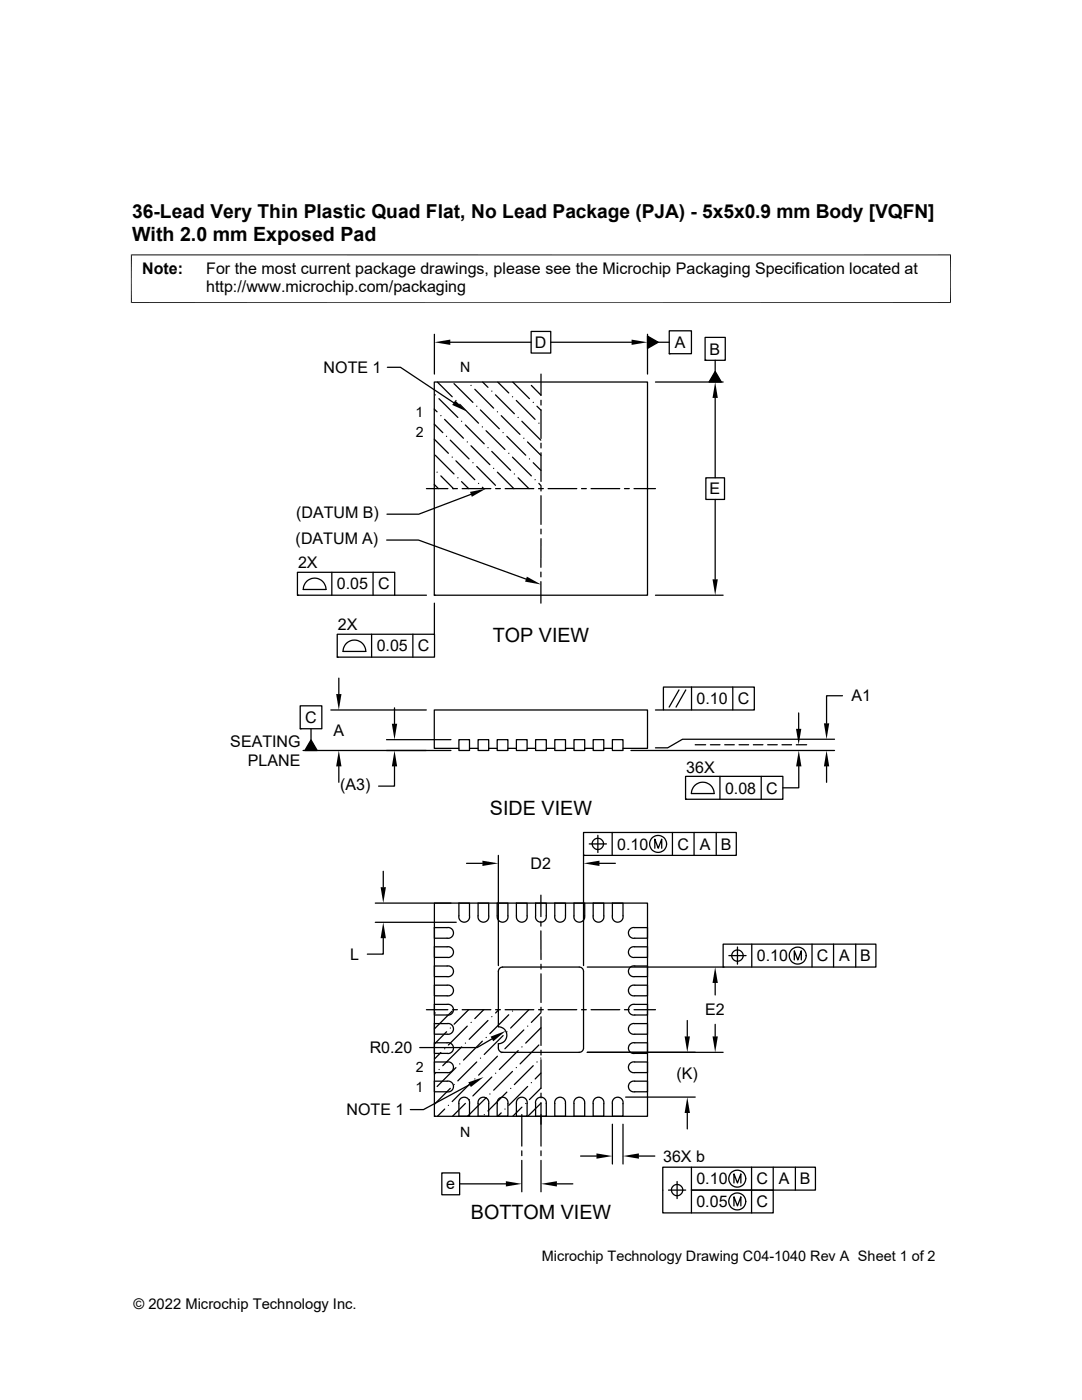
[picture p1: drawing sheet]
<svg xmlns="http://www.w3.org/2000/svg" width="216mm" height="279mm" viewBox="0 0 216 279" stroke-linecap="round" stroke-linejoin="round" font-family="sans-serif">
<g fill="none" stroke="#000" stroke-width=".25">
<path d="M77.3 73.3h2.6l10.6 7.1M86.7 76.2h42.5v42.6h-42.5zM86.7 66.7v8M86.8 78.8h.1M87.3 76.2l2.9 3M87.6 79.6l3.8 3.7M89.9 68.3h16.1M90.6 76.6l3.8 3.7M91 79.9h.1M94 76.9h.1M94.7 77.7l3.8 3.7M96.3 76.2l1.1 1.1"/>
<path d="M98.1 78.1h.1M98.9 78.8l3.7 3.8M99.3 76.2l2.2 2.2M102.3 79.2h.1M102.3 76.2l3.3 3.4M103 79.9l3.8 3.8M106 66.1h3.9v4.4h-3.9zM106 76.9l1.9 1.9M107.9 74.7v4.2M107.9 79.9v.9M109.9 68.3h16.1M129.2 67.1l2.1 1.2-2.1 1.2z"/>
<path d="M129.2 66.7v8M130.8 76.2h13.5M131.3 68.3h2.2M133.5 66h4.5v4.6h-4.5zM133.5 70.6h.1M140.7 67.3h4v4.6h-4zM140.7 71.9h.1M142.7 74.1l1.2 2.1h-2.4zM142.7 71.9v2.2M142.7 79.4v16M85.1 97.5h4.3M86.7 84.6l1.6 1.7"/>
<path d="M86.7 81.6l.5 .6M86.7 87.7l2.8 2.8M86.7 96.7l.8 .8M86.8 90.8l3.8 3.8M87.2 94.2h.1M88 83h.1M88 95l2.5 2.5M88.7 83.7l3.8 3.8M89.1 87.1h.1M89.9 87.8l3.7 3.8M90.2 91.2h.1M90.3 97.5h1"/>
<path d="M91 92l3.7 3.7M91.4 95.4h.1M91.7 80.7l3.8 3.8M92.1 84.1h.1M92.1 96.1l1.4 1.4M92.2 97.5h5.7M92.9 84.8l3.7 3.8M93.2 88.2h.1M94 89l3.7 3.7M94 98.7l-10.4 3.9h-6.4M94.4 92.4h.1M95.1 81.1h.1"/>
<path d="M95.1 93.1l3.8 3.8M95.5 96.5h.1M95.9 81.8l3.7 3.8M96.2 85.2h.1M96.2 97.2l.3 .3M97 86l3.8 3.7M97.4 89.3h.1M98.1 90.1l3.8 3.8M98.5 93.5h.1M98.9 97.5h.9M99.3 82.2h.1M99.3 94.2l3.2 3.3"/>
<path d="M100 83l3.8 3.7M100.4 86.3h.1M100.8 97.5h5.7M101.1 87.1l3.8 3.7M101.5 90.5h.1M102.3 91.2l3.7 3.8M102.6 94.6h.1M103.4 83.3h.1M103.4 95.4l2.1 2.1M104.1 84.1l3.8 3.7M104.5 87.5h.1M105.3 88.2l2.6 2.7"/>
<path d="M105.6 91.6h.1M106.4 80.3h.1M106.4 92.4l1.5 1.5M106.8 95.7h.1M107.1 81.1l.8 .8M107.5 97.5h.9M107.5 84.5h.1M107.5 96.5l.4 .4M107.9 81.8v5.7M107.9 88.5v.9M107.9 90.4v5.7M107.9 97v1"/>
<path d="M107.9 98.9v5.7M109.4 97.5h5.7M116 97.5h1M117.9 97.5h5.8M124.6 97.5h1M126.5 97.5h4.3M140.8 95.4h3.8v4.3h-3.8zM142.7 99.7v15.9M59.4 114.2h19.4v4.6h-19.4zM59.4 118.8h.1M61.3 115.9a2.27 2.27 0 0 1 2.4-.3 2.27 2.27 0 0 1 1.3 2h-4.5l.2-.9zM66.2 114.2v4.6"/>
<path d="M74.4 114.2v4.6M77.2 107.8h6.3l21.5 7.8M78.7 118.8h6.4M86.7 118.8h.1M107.9 114.2v.9M107.9 116.1v4.3M107.9 105.6v1M107.9 107.5v5.7M130.8 118.8h13.5M67.3 126.6h19.4v4.5h-19.4zM67.3 131.1h.1M67.6 135.3v3.2"/>
<path d="M69.2 128.3a2.27 2.27 0 0 1 2.5-.3 2.27 2.27 0 0 1 1.3 2h-4.5l.2-.9zM74.1 126.6v4.5M82.4 126.6v4.5M86.7 120.4v6.2M132.4 137.1h18.1v4.6h-18.1zM135.5 137.7l-2 3.4M136.8 137.7l-1.9 3.4M138 137.1v4.6M146.2 137.1v4.6M168.1 138.9h-3.2v5.5M59.9 140.9h4.3v4.5h-4.3zM59.9 145.4h.1"/>
<path d="M62.1 145.4v2.3M62.1 147.7l1.2 2.1h-2.5zM66 141.7h19.1M67.6 153v3.1M77.1 147.6h12.9M78.7 153v3.9h-3.2M78.7 141.3v3.1M90 149.8h-29.5M91.6 149.4h-4.9v-7.7h42.5v7.7h-4.9M91.6 147.6h2.1v2.2h-2.1zM93.7 149.4h1.7M95.4 147.6h2.1v2.2h-2.1z"/>
<path d="M97.5 149.4h1.7M99.2 147.6h2.1v2.2h-2.1zM101.3 149.4h1.7M103 147.6h2.2v2.2h-2.2zM105.2 149.4h1.7M106.9 147.6h2.1v2.2h-2.1zM109 149.4h1.7M110.7 147.6h2.1v2.2h-2.1zM112.8 149.4h1.7M114.5 147.6h2.2v2.2h-2.2zM116.7 149.4h1.7M118.4 147.6h2.1v2.2h-2.1z"/>
<path d="M120.5 149.4h1.7M122.2 147.6h2.1v2.2h-2.1zM125.9 149.8h40.6M130.8 141.7h1.6M136.8 154.9h19.4v4.6h-19.4zM136.8 159.5h.1M137.9 158.4h4.6M138 158.4a2.26 2.26 0 0 1 2.2-2.3 2.26 2.26 0 0 1 2.3 2.3M138.7 148.6h2.1M141.8 148.6h1.9M143.7 154.9v4.6M144.6 148.6h1.9"/>
<path d="M147.5 148.6h1.9M150.3 148.6h1.9M151.9 154.9v4.6M153.2 148.6h1.9M156 148.6h1.9M158.9 148.6h2.1M159.4 142.3v3.2M159.4 153v4.2h-3.2M164.9 153v3.1M166.5 147.5h-30.3l-3 1.7h-2.4M76.5 173.9v3.2M93.1 172.3h3.2"/>
<path d="M99.4 170.7v22M107.9 178.6v4.3M116.4 170.7v22M116.4 166.1h30.5v4.6h-30.5zM116.4 170.7h.1M117.6 168.4h3.4M119.3 166.7v3.4M119.6 172.3h3.2M122.2 166.1v4.6M130.7 169.3v-1.8l.6 1.8 .7-1.8v1.8M134.2 166.1v4.6M138.5 166.1v4.6"/>
<path d="M142.9 166.1v4.6M74.9 184.1h16.1M74.9 180.2h15.1M76.5 187.2v3.2h-3.2M86.7 180.2h42.5v42.6h-42.5zM86.7 189h2.5a1.08 1.08 0 0 1 1.3 1 1.08 1.08 0 0 1-1.3 1.1h-2.5zM86.7 192.8h2.5a1.08 1.08 0 0 1 1.3 1 1.08 1.08 0 0 1-1.3 1.1h-2.5zM86.7 196.6h2.5a1.08 1.08 0 0 1 1.3 1.1 1.08 1.08 0 0 1-1.3 1h-2.5zM86.7 185.1h2.5a1.08 1.08 0 0 1 1.3 1.1 1.08 1.08 0 0 1-1.3 1h-2.5zM91.6 180.2h2.1v2.6a1.08 1.08 0 0 1-1.1 1.2 1.08 1.08 0 0 1-1-1.2zM95.4 180.2h2.1v2.6a1.08 1.08 0 0 1-1 1.2 1.08 1.08 0 0 1-1.1-1.2zM99.2 180.2h2.1v2.6a1.08 1.08 0 0 1-1 1.2 1.08 1.08 0 0 1-1.1-1.2z"/>
<path d="M99.7 193.3l.6-.3h15.3a.87 .87 0 0 1 .8 .8v15.4a.87 .87 0 0 1-.8 .8h-15.3a.87 .87 0 0 1-.9-.8v-.9a1.69 1.69 0 0 0 1.7-1.7 1.69 1.69 0 0 0-1.7-1.7v-11.1zM103 180.2h2.2v2.6a1.08 1.08 0 0 1-1.1 1.2 1.08 1.08 0 0 1-1-1.2zM106.9 180.2h2.1v2.6a1.08 1.08 0 0 1-1.1 1.2 1.08 1.08 0 0 1-1-1.2zM107.9 185.8v5.7M107.9 183.9v.9M107.9 192.4v1M107.9 194.4v5.7M110.7 180.2h2.1v2.6a1.08 1.08 0 0 1-1 1.2 1.08 1.08 0 0 1-1.1-1.2zM116.7 182.8v-2.6h-2.2v2.6a1.08 1.08 0 0 0 1.1 1.2 1.08 1.08 0 0 0 1-1.2M117.2 193h27.1M118.4 180.2h2.1v2.6a1.08 1.08 0 0 1-1.1 1.2 1.08 1.08 0 0 1-1-1.2zM122.2 180.2h2.1v2.6a1.08 1.08 0 0 1-1 1.2 1.08 1.08 0 0 1-1.1-1.2z"/>
<path d="M125.7 185.4l.7-.3h2.8v2.1h-2.5a1.07 1.07 0 0 1-1.2-.5 1.07 1.07 0 0 1 .2-1.3zM125.7 189.3l.7-.4 2.8 .1v2.1h-2.5a1.07 1.07 0 0 1-1.2-.6 1.07 1.07 0 0 1 .2-1.2zM125.7 193.1l.7-.3h2.8v2.1h-2.5a1.07 1.07 0 0 1-1.2-.6 1.07 1.07 0 0 1 .2-1.2zM125.7 196.9l.7-.3h2.8v2.1h-2.5a1.07 1.07 0 0 1-1.2-.5 1.07 1.07 0 0 1 .2-1.3zM142.7 196.2v2.4M144.3 188.4h30.5v4.6h-30.5zM144.3 193h.1M145.4 190.7h3.5M147.2 189v3.4M150 188.4v4.6M158.5 191.6v-1.8l.7 1.8 .7-1.8v1.8M162 188.4v4.6"/>
<path d="M166.3 188.4v4.6M170.8 188.4v4.6M85.1 201.5h4.3M86.7 200.4h2.5a1.08 1.08 0 0 1 1.3 1.1 1.08 1.08 0 0 1-1.3 1.1h-2.5zM86.7 204.3h2.5a1.08 1.08 0 0 1 1.3 1 1.08 1.08 0 0 1-1.3 1.1h-2.5zM86.7 208.1h2.5a1.08 1.08 0 0 1 1.3 1.1 1.08 1.08 0 0 1-1.3 1h-2.5zM86.7 211.9h2.5a1.08 1.08 0 0 1 1.3 1.1 1.08 1.08 0 0 1-1.3 1.1h-2.5zM86.7 215.8h2.5a1.08 1.08 0 0 1 1.3 1 1.08 1.08 0 0 1-1.3 1.1h-2.5zM86.8 202.2h.1M86.8 214.2l-.1 .2M87.6 213.4h.1M88 210.1l-1.3 1.3"/>
<path d="M88.7 209.3h.1M89.1 205.9l-2.4 2.5M89.9 205.2h.1M89.9 217.2l-3.2 3.2M90.2 201.8l-3.5 3.5M90.3 201.5h1M90.6 216.5h.1M91 213.1l-3.8 3.7M91.7 212.3h.1M91.9 219.3a1.08 1.08 0 0 1 1.2-.2 1.08 1.08 0 0 1 .6 1.1v2.6h-2.1l-.1-2.8zM92.1 208.9l-3.8 3.8M92.2 201.5h5.7"/>
<path d="M92.9 208.2h.1M93.2 204.8l-3.7 3.8M93.5 201.5l-2.9 2.9M93.6 219.5h.1M93.7 216.5l-9.2 4.9h-2.6M94 204h.1M94 216.1l-3.8 3.7M94.7 215.3h.1M95.1 211.9l-3.7 3.8M95.7 219.3a1.08 1.08 0 0 1 1.3-.2 1.08 1.08 0 0 1 .5 1.1v2.6h-2.1v-2.8zM95.9 211.2h.1M96.2 207.8l-3.7 3.8"/>
<path d="M96.5 201.5l-1.8 1.8M97 207.1h.1M97 219.1l-3.7 3.7M97.4 203.7l-3.8 3.7M97.7 218.3h.1M98.1 202.9h.1M98.1 214.9l-3.7 3.8M98.1 207.3l-2.9 1.8h-11.4M98.9 214.2h.1M98.9 201.5h.9M99.3 210.8l-3.8 3.8M99.5 201.5l-.6 .7"/>
<path d="M99.5 219.3a1.08 1.08 0 0 1 1.3-.2 1.08 1.08 0 0 1 .5 1.1v2.6h-2.1v-2.8zM100 210.1h.1M100.4 206.7l-3.8 3.7M100.8 201.5h5.7M101.1 205.9h.1M101.1 218l-3.7 3.7M101.5 202.5l-3.8 3.8M101.9 217.2h.1M102.3 201.8h.1M102.3 213.8l-3.8 3.8M103 213.1h.1M103.4 219.3a1.08 1.08 0 0 1 1.2-.2 1.08 1.08 0 0 1 .6 1.1v2.6h-2.2v-2.8z"/>
<path d="M103.4 209.7l-3.8 3.7M104.1 208.9h.1M104.5 205.5l-3.7 3.8M105.3 204.8h.1M105.3 216.8l-3.8 3.8M105.5 201.5l-3.6 3.7M106 216.1h.1M106.4 212.7l-3.8 3.8M107.1 211.9h.1M107.2 219.3a1.09 1.09 0 0 1 1.2-.2 1.09 1.09 0 0 1 .6 1.1v2.6h-2.1l-.1-2.8zM107.5 201.5h.9M107.5 208.6l-3.7 3.7"/>
<path d="M107.9 202.1l-1.9 1.9M107.9 205.1l-3 3.1M107.9 211.2h.1M107.9 214.2l-1.1 1.1M107.9 217.2l-2.3 2.3M107.9 201v1M107.9 202.9v5.7M107.9 209.6v.9M107.9 211.5v5.7M107.9 218.2v.9M109.4 201.5h5.7M111 219.3a1.09 1.09 0 0 1 1.3-.2 1.09 1.09 0 0 1 .5 1.1v2.6h-2.1v-2.8z"/>
<path d="M116 201.5h1M117.2 210h27.1M117.9 201.5h5.8M118.7 219.3a1.08 1.08 0 0 1 1.2-.2 1.08 1.08 0 0 1 .6 1.1v2.6h-2.1l-.1-2.8zM122.5 219.3a1.08 1.08 0 0 1 1.2-.2 1.08 1.08 0 0 1 .6 1.1v2.6h-2.1v-2.8zM124.6 201.5h1M124.8 218.9h13.9M125.7 200.7l.7-.3h2.8v2.2h-2.5a1.07 1.07 0 0 1-1.2-.6 1.07 1.07 0 0 1 .2-1.3zM125.7 204.6l.7-.3h2.8v2.1h-2.5a1.07 1.07 0 0 1-1.2-.6 1.07 1.07 0 0 1 .2-1.2zM125.7 208.4l.7-.3h2.8v2.1h-2.5a1.07 1.07 0 0 1-1.2-.5 1.07 1.07 0 0 1 .2-1.3zM125.7 212.2l.7-.3h2.8v2.2h-2.5a1.07 1.07 0 0 1-1.2-.6 1.07 1.07 0 0 1 .2-1.3zM125.7 216.1l.7-.3h2.8v2.1h-2.5a1.07 1.07 0 0 1-1.2-.6 1.07 1.07 0 0 1 .2-1.2z"/>
<path d="M126.5 201.5h4.3M137.1 203.7v3.1M142.7 204.4v2.4M86.7 222.8h.1M88.2 234.1h3.5v4.3h-3.5zM88.7 221.3l-1.4 1.5M89.5 220.6h.1M91.7 236.3h9.2M92.9 220.2l-2.6 2.6M96.6 222.5h.1M100 222.1l-.7 .7M100.8 221.3h.1"/>
<path d="M104.1 222.4v6.3M104.1 229.7v.9M104.1 231.6v6.2M104.1 221l-1.8 1.8M104.9 220.2h.1M107.9 220.2l-2.6 2.6M107.9 220.1v8.6M107.9 229.7v.9M107.9 231.6v6.2M111.1 236.3h3.2M115.8 230.7h3.2M116.7 220.2v2.6h-2.2v-2.6a1.08 1.08 0 0 1 1.1-1.2 1.08 1.08 0 0 1 1 1.2"/>
<path d="M122.2 224.4v7.9M124.3 224.4v7.9M127.5 230.7h3.2M133.4 237.5h3.4M134 237.5a1.14 1.14 0 0 1 1.5-1.1 1.14 1.14 0 0 1 .4 1.8 1.14 1.14 0 0 1-1.8-.3l-.1-.4M135.1 235.8v3.4M137.1 222.1v3.2M138 232.9v4.6h16.3v4.6h-22.1v-9.2h30.5v4.6h-24.7v4.6M146.5 236.1v-1.8l.7 1.8 .6-1.8v1.8M150 232.9v9.2M154.3 232.9v4.6M158.7 232.9v4.6"/>
<path d="M146.5 240.7v-1.9l.7 1.9 .6-1.9v1.9"/>
<circle cx="119.3" cy="168.4" r="1.13"/>
<circle cx="131.3" cy="168.4" r="1.69"/>
<circle cx="147.2" cy="190.7" r="1.13"/>
<circle cx="159.2" cy="190.7" r="1.69"/>
<circle cx="147.1" cy="239.8" r="1.69"/>
<circle cx="147.1" cy="235.2" r="1.69"/>
</g>
<g fill="#000">
<path d="M86.7 68.3l3.2-.5v1zM90.8 79.9l2.4 2.2-3-1.3zM126 67.8l3.2 .5-3.2 .5zM129.2 67.1l2.1 1.2-2.1 1.2zM142.7 76.2l.5 3.2h-1zM142.7 74.1l1.2 2.1h-2.4zM93.8 98.2l3.1-.7-2.8 1.6zM105.1 115.1l2.8 1.5-3.1-.5zM142.2 115.6h1l-.5 3.2zM67.1 138.5h1l-.5 3.2zM62.1 147.7l1.2 2.1h-2.5zM67.6 149.8l.5 3.2h-1z"/>
<path d="M78.2 144.4h1l-.5 3.2zM78.7 149.8l.5 3.2h-1zM158.8 145.5h1.1l-.5 3.1zM159.4 149.8l.5 3.2h-1zM164.9 149.8l.6 3.2h-1.1zM164.4 144.4h1.1l-.6 3.1zM75.9 177.1h1.1l-.5 3.1zM96.3 171.8l3.1 .5-3.1 .5zM116.4 172.3l3.2-.5v1zM76.5 184.1l.5 3.1h-1.1zM142.7 193l.5 3.2h-1zM93.5 216l3-1.1-2.5 2z"/>
<path d="M97.9 206.9l3-1.2-2.5 2.1zM136.6 206.8h1.1l-.6 3.2zM142.2 206.8h1l-.5 3.2zM100.9 235.7l3.2 .6-3.2 .5zM107.9 236.3l3.2-.6v1.1zM119 230.2l3.2 .5-3.2 .5zM124.3 230.7l3.2-.5v1zM137.1 218.9l.6 3.2h-1.1z"/>
</g>
<path d="M26.1 50.9h163.7M26.2 50.8v9.7M189.7 50.8v9.7M26.1 60.4h163.7" fill="none" stroke="#000" stroke-width=".2"/>
<g font-size="3.9">
<text x="26.4" y="48">With 2.0 mm Exposed Pad</text>
<text x="98.3" y="128.1">TOP VIEW</text>
<text x="97.8" y="162.6">SIDE VIEW</text>
<text x="93.9" y="243.2">BOTTOM VIEW</text>
</g>
<text font-size="3.8" x="26.4" y="43.5">36-Lead Very Thin Plastic Quad Flat, No Lead Package (PJA) - 5x5x0.9 mm Body [VQFN]</text>
<g font-size="3.2">
<text x="28.4" y="54.6">Note:</text>
<text x="41.1" y="58.3">http://www.microchip.com/packaging</text>
<text x="41.1" y="54.6">For the most current package drawings, please see the Microchip Packaging Specification located at</text>
<text x="106.7" y="69.4">D</text>
<text x="134.7" y="69.4">A</text>
<text x="141.6" y="70.8">B</text>
<text x="64.6" y="74.4">NOTE 1</text>
<text x="141.6" y="98.7">E</text>
<text x="59.1" y="103.4">(DATUM B)</text>
<text x="59" y="108.6">(DATUM A)</text>
<text x="59.5" y="113.4">2X</text>
<text x="67.2" y="117.6">0.05</text>
<text x="75.4" y="117.6">C</text>
<text x="67.4" y="125.8">2X</text>
<text x="75.2" y="130">0.05</text>
<text x="83.4" y="130">C</text>
<text x="139" y="140.5">0.10</text>
<text x="147.2" y="140.5">C</text>
<text x="169.9" y="140">A1</text>
<text x="46" y="149.1">SEATING</text>
<text x="60.9" y="144.3">C</text>
<text x="66.5" y="146.9">A</text>
<text x="49.5" y="152.9">PLANE</text>
<text x="136.9" y="154.2">36X</text>
<text x="67.9" y="157.7">(A3)</text>
<text x="144.7" y="158.4">0.08</text>
<text x="152.9" y="158.4">C</text>
<text x="105.9" y="173.4">D2</text>
<text x="123.2" y="169.6">0.10</text>
<text x="135.2" y="169.6">C</text>
<text x="139.6" y="169.6">A</text>
<text x="143.8" y="169.6">B</text>
<text x="69.8" y="191.6">L</text>
<text x="151" y="191.9">0.10</text>
<text x="163" y="191.9">C</text>
<text x="167.5" y="191.9">A</text>
<text x="171.7" y="191.9">B</text>
<text x="140.7" y="202.6">E2</text>
<text x="73.8" y="210.2">R0.20</text>
<text x="135" y="215.3">(K)</text>
<text x="69.2" y="222.6">NOTE 1</text>
<text x="132.3" y="231.8">36X b</text>
<text x="89" y="237.4">e</text>
<text x="139" y="236.4">0.10</text>
<text x="151" y="236.4">C</text>
<text x="155.4" y="236.4">A</text>
<text x="159.6" y="236.4">B</text>
<text x="139" y="240.9">0.05</text>
<text x="151" y="240.9">C</text>
</g>
<g font-size="2.9">
<text x="108.1" y="251.7">Microchip Technology Drawing C04-1040 Rev A Sheet 1 of 2</text>
<text x="26.6" y="261.3">© 2022 Microchip Technology Inc.</text>
</g>
<g font-size="2.8">
<text x="91.8" y="74.1">N</text>
<text x="82.9" y="83.2">1</text>
<text x="83" y="87.1">2</text>
<text x="83" y="213.9">2</text>
<text x="82.9" y="217.9">1</text>
<text x="91.8" y="226.9">N</text>
</g>
</svg>
